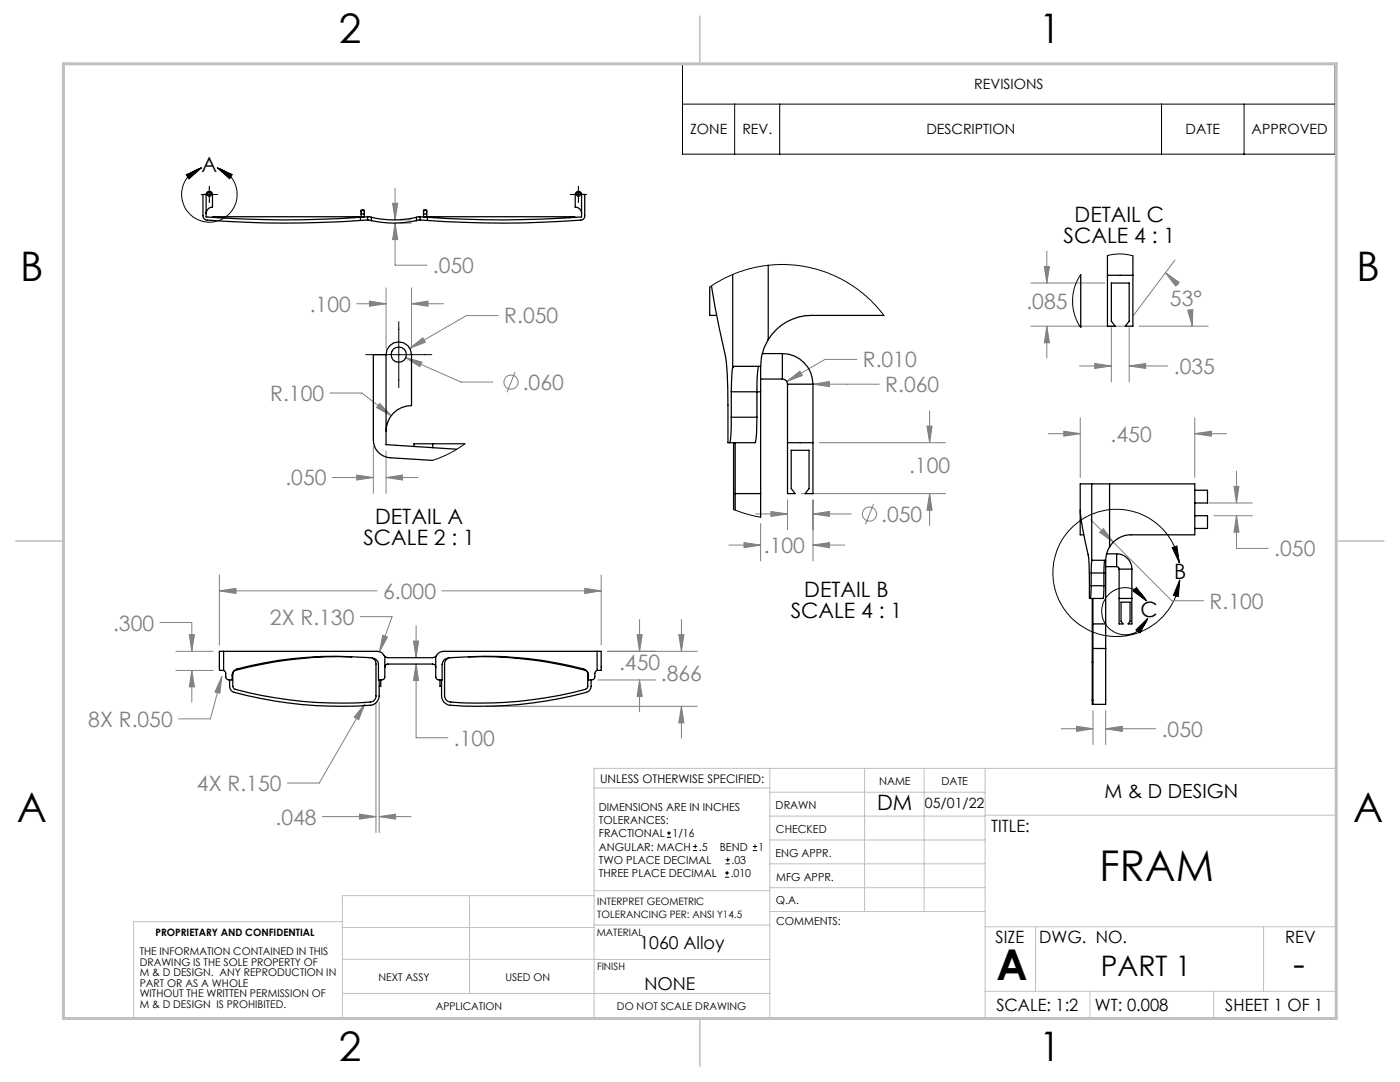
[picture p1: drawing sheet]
<svg xmlns="http://www.w3.org/2000/svg" width="279mm" height="216mm" viewBox="0 0 279 216" stroke-linecap="round" stroke-linejoin="round" font-family="sans-serif">
<g fill="none" stroke="#808080" stroke-width=".2">
<path d="M78.8 37.5v6.4M77 57.4v12.1M78.4 40.6h1l-.6 3.3zM78.8 44.5l.6 3.3h-1zM78.8 44.5v8.4h6.4M79.9 44.5h2.1M79.9 43.9h2.1M82.1 57.4v12.1M205.7 56.5h14.8M208.4 53.2h1l-.5 3.3zM208.9 50.1v6.4M232.6 54.4l2.7 1.9-.7 .8z"/>
<path d="M232.6 54.4l1.3 1.2 1.2 1.3M234.5 51.9l-8.4 11.2M65.9 78.4h6.3l5.9 4.5M71.2 60.6h5.8M73.7 60.1l3.3 .5-3.3 .5zM81 71.4l3.2 .8-.4 1zM81 71.4l11 4.8h6.4M81.8 69.5l2.6-2.1 .5 .9zM82.1 60.6l3.3-.5v1zM82.1 60.6h6.4M99.4 63h-6.3l-11.3 6.5M102.8 74.2l-1.6 4.1"/>
<path d="M157 76.1l2.6-2.1 .5 .9zM162.2 76.7l3.3-.6v1.1zM162.2 76.7h13.3M171 71.7h-6.4l-7.6 4.4M205.7 65.1h19.1M208.9 65.1l.5 3.3h-1zM208.9 65.1v6.3M215.4 73h6.4M218.5 72.5l3.3 .5-3.3 .5zM221.8 65.4v10.8M225.4 73l3.2-.5v1zM225.4 65.4v10.8"/>
<path d="M225.4 73h7.7M227.4 65.1h13.7M237 61.9l1.1-.1-.2 3.3zM237.6 61.9l.3 3.2M66.3 95.3h8.2M71.2 94.8l3.3 .5-3.3 .5zM74.5 89v9.5M75.8 80.5l2.3 2.4-3-1.6zM77 95.3l3.3-.5v1zM77 90v8.5M77 95.3h6.4M157.2 99.8v5.9"/>
<path d="M159.9 98.5h28.8M162.2 99.8v12.1M163.5 88.3h25.2M185 85h1l-.5 3.3zM185.5 98.5l.5 3.3h-1zM185.5 82v6.3M185.5 98.5v6.3M209.2 86.5h6.4M212.3 86l3.3 .5-3.3 .5zM215.6 83.4v11.9M238.4 86.5l3.4-.5v1zM238.4 83.4v11.9"/>
<path d="M238.4 86.5h6.4M246.3 97h1l-.5 3.4zM246.8 94v6.4M43.8 117.9l3.3-.5v1zM43.8 114.7v14M43.8 117.9h31.5M88.2 117.9h31.8M116.7 117.4l3.3 .5-3.3 .5zM120 114.7v14M145.5 108.8h6.3M148.5 108.3l3.3 .5-3.3 .5zM150.8 102.6h6.4"/>
<path d="M151.8 104.5v7.4M153.8 102.1l3.4 .5-3.4 .4zM162.2 102.6l3.3-.5v.9zM162.2 108.8l3.3-.5v1zM162.2 102.6h7.7M162.2 108.8h6.4M174.3 100.6l-1.6 4M217.7 103.7l16.2 16.2h6.3M219.5 106.2l.7-.7 2 2.7zM241.3 100.4h8.6M242.3 102.9h7.6M246.8 102.9l.5 3.3h-1z"/>
<path d="M246.8 102.9v6.5h6.3M31.9 124.2h6.4v5.8M35.1 130h7.4M35.1 133.8h7.4M37.8 126.6h1l-.5 3.4zM38.3 133.8l.5 3.3h-1zM38.3 133.8v6.3M44.3 135l-.4 3.3-1-.2zM44.3 135l-2.3 8.4h-6.4M71.9 123h6.3l-2.5 7M76.4 126.8l.9 .3-1.6 2.9zM82.5 127.9h1l-.5 3.3z"/>
<path d="M83 132.5l.5 3.3h-1zM83 132.5v14.7h6.4M83 124.9v6.3M119.3 135.7h11.5M121.2 130h18M127.1 126.6h1.1l-.6 3.4zM127.6 135.7l.6 3.3h-1.1zM127.6 123.6v6.4M127.6 135.7v6.3M135.5 126.6h1l-.5 3.4zM136 123.6v6.4M72.8 140.5l-1.2 3.1-.9-.5z"/>
<path d="M72.8 140.5l-9.1 15.7h-6.3M75 140.1v26M75.7 140.1v26M97 140.9h42.2M136 140.9l.5 3.4h-1zM136 140.9v6.4M211.8 145.4h6.3M214.8 144.9l3.3 .5-3.3 .5zM218.1 141.8v6.8M220.7 145.4l3.3-.5v1zM220.7 141.8v6.8M220.7 145.4h9.9"/>
<path d="M64.3 162.9h10.7M71.8 162.5l3.2 .4-3.2 .5zM75.7 162.9l3.3-.4v.9zM75.7 162.9h6.3"/>
<circle cx="102" cy="76.2" r="1.41"/>
<circle cx="173.5" cy="102.6" r="1.42"/>
</g>
<g fill="none" stroke="#000" stroke-width=".2">
<path d="M136.2 12.7h130.3v18.1h-130.3zM37.1 34.9l3.1-1.4-2.5 2.2zM40.1 38.8h3.3M40.2 33.5a5.5 5.5 0 0 0-2.9 8.5 5.5 5.5 0 0 0 9 0 5.5 5.5 0 0 0-3-8.5M41.8 37.1v3.3M43.3 33.5l3.1 1.3-.6 .9zM113.8 38.8h3.3M115.4 37.1v3.3M136.2 20.8h130.3M146.6 20.8v10M155.6 20.8v10M231.8 20.8v10"/>
<path d="M248.3 20.8v10M73 70.8h13.2M79.6 64.2v13.2M226.1 117.9l.7-.7 2 2.7zM228.8 119.9a4.7 4.7 0 0 0-7.3-1.5 4.7 4.7 0 0 0 .5 7.5 4.7 4.7 0 0 0 7.1-2.5M233.9 109.3l1-.4 .4 3.4zM235.3 112.3a12.7 12.7 0 0 0-19.7-8.4 12.7 12.7 0 0 0 .7 21.4 12.7 12.7 0 0 0 19.1-9.6M235.4 115.7l-.2 3.3-1-.2zM226.7 125.7l2.4-2.3-1.6 2.9zM133.1 167.1h.8M133.1 166.2h.8M133.5 165.8v.9"/>
<path d="M138.3 169.7h.8M138.3 168.9h.8M138.7 168.5v.8M144.7 175h.8M144.7 174.2h.8M144.8 172.4h.9M144.8 171.6h.9M145.1 173.8v.8M145.2 171.1v.9M150.2 169.7h.9M150.2 168.9h.9M150.7 168.5v.8"/>
</g>
<g fill="none" stroke="#c0c0c0" stroke-width=".2">
<path d="M118.6 157.2h35M153.6 153.3v49.9M153.6 158.1h43M172.5 153.3v28.6M184.4 153.3v28.6M196.6 153.3v49.9M93.7 178.7v19.5M118.6 178.7h-50.3v24.5M118.6 177.7h35M153.6 162.8h43M153.6 177.1h43M153.6 167.6h43"/>
<path d="M153.6 172.4h43M196.6 162.7h70.1M68.3 183.9h-41.6v19.3h240v-49.9h-148.1v49.9M68.3 198.2h85.3M68.3 191.4l85.3 .1M68.3 185.1h50.3M118.6 184.6h35M153.6 181.9h43M196.6 184.9h70.1M196.6 197.8h70.1M206.7 184.9v12.9M217.5 197.8v5.4"/>
<path d="M242.2 197.8v5.4M252.2 184.9v12.9"/>
</g>
<path d="M139.7 3.2v9.5M3.1 107.9h9.6M266.7 107.9h9.5M139.7 203.2v9.6" fill="none" stroke="#c0c0c0" stroke-width=".3"/>
<path d="M12.7 12.7h254v190.5h-254z" fill="none" stroke="#c0c0c0" stroke-width=".6"/>
<path d="M37.1 34.9l3.1-1.4-2.5 2.2zM43.3 33.5l3.1 1.3-.6 .9zM233.9 109.3l1-.4 .4 3.4zM235.4 115.7l-.2 3.3-1-.2zM226.1 117.9l.7-.7 2 2.7zM226.7 125.7l2.4-2.3-1.6 2.9z" fill="#000"/>
<path d="M43.8 117.9l3.3-.5v1zM116.7 117.4l3.3 .5-3.3 .5zM82.5 127.9h1l-.5 3.3zM83 132.5l.5 3.3h-1zM76.4 126.8l-.7 3.2 1.6-2.9zM44.3 135l-1.4 3.1 1 .2zM127.1 126.6h1.1l-.6 3.4zM127.6 135.7l.6 3.3h-1.1zM135.5 126.6h1l-.5 3.4zM136 140.9l.5 3.4h-1zM72.8 140.5l-2.1 2.6 .9 .5zM71.8 162.5l3.2 .4-3.2 .5zM75.7 162.9l3.3-.4v.9zM37.8 126.6h1l-.5 3.4zM38.3 133.8l.5 3.3h-1zM78.8 44.5l.6 3.3h-1zM78.4 40.6h1l-.6 3.3zM81.8 69.5l3.1-1.2-.5-.9zM82.1 60.6l3.3-.5v1zM73.7 60.1l3.3 .5-3.3 .5zM81 71.4l2.8 1.8 .4-1zM75.8 80.5l-.7 .8 3 1.6zM77 95.3l3.3-.5v1zM71.2 94.8l3.3 .5-3.3 .5zM246.3 97h1l-.5 3.4zM246.8 102.9l.5 3.3h-1zM214.8 144.9l3.3 .5-3.3 .5zM220.7 145.4l3.3-.5v1zM219.5 106.2l2.7 2-2-2.7zM212.3 86l3.3 .5-3.3 .5zM238.4 86.5l3.4-.5v1zM153.8 102.1l3.4 .5-3.4 .4zM162.2 102.6l3.3-.5v.9zM162.2 76.7l3.3 .5v-1.1zM157 76.1l3.1-1.2-.5-.9zM185 85h1l-.5 3.3zM185.5 98.5l.5 3.3h-1zM148.5 108.3l3.3 .5-3.3 .5zM162.2 108.8l3.3-.5v1zM208.4 53.2h1l-.5 3.3zM208.9 65.1l.5 3.3h-1zM218.5 72.5l3.3 .5-3.3 .5zM225.4 73l3.2-.5v1zM237 61.9l1.1-.1-.2 3.3zM232.6 54.4l2.7 1.9-.7 .8z" fill="#808080"/>
<g fill="none" stroke="#000" stroke-width=".25">
<path d="M41.1 38.8v4.5a210.3 210.3 0 0 0 30.8 .1M41.1 38.8h-.6v4.2a.91 .91 0 0 0 .8 .9 207.4 207.4 0 0 0 30.6 .1M41.1 38.8a.63 .63 0 0 1 .7-.6 .63 .63 0 0 1 .6 .6v2.5a1.26 1.26 0 0 0-1.3 1.3M116.1 38.8v4.5a209.9 209.9 0 0 1-30.8 .1M116.1 38.8h.6v4.2a.84 .84 0 0 1-.8 .9 207.4 207.4 0 0 1-30.6 .1M116.1 38.8a.63 .63 0 0 0-.7-.6 .63 .63 0 0 0-.6 .6v2.5a1.21 1.21 0 0 1 1.3 1.3M43.5 43.3h27.1M43.5 43.3h-1v.1M43.5 43.3v.2M70.6 43.3h1.8M70.6 43.3v.1M71.9 43.4v.6"/>
<path d="M72.1 42.3v.4M72.1 42.3a.32 .32 0 0 1 .3-.4 .32 .32 0 0 1 .3 .4M72.1 42.7h.6M72.1 42.3v-.4h.6v.4M72.1 42.7v.6M72.7 42.3v.4M72.7 42.7v.6M73.3 43.3l-1.4 .1M73.3 43.9l-1.4 .1M73.3 43.3l.8 .1M73.3 43.9l.8 .1M73.3 43.3v.6"/>
<path d="M74.1 43.4a19.4 19.4 0 0 0 9 0M74.1 44a20.7 20.7 0 0 0 9 0M74.1 43.4v.6M83.1 43.4v.6M83.9 43.3l1.4 .1M83.9 43.9l1.4 .1M83.9 43.9l-.8 .1M83.9 43.3l-.8 .1M83.9 43.3v.6M84.5 42.3v.4M84.5 42.3a.32 .32 0 0 1 .3-.4 .32 .32 0 0 1 .4 .4M84.5 42.7h.7"/>
<path d="M84.5 42.3v-.4h.7v.4M84.5 42.7v.6M85.2 42.3v.4M85.2 42.7v.6M85.3 43.4v.6M86.6 43.3h27.1M86.6 43.3h-1.8M86.6 43.3v.1M113.7 43.3h1v.1M113.7 43.3v.2M141.6 57.3v5.6h1.2M142 57a163.2 163.2 0 0 0 2.8 14 62.7 62.7 0 0 1 .5 9.9v7.4h.3"/>
<path d="M146.2 54.8v18.5M153.3 52.9v14.9M215.7 54.8v10.5M221 51v14.1h1.6l-.8-1v-7.6h3.6v7.6l-.8 1h1.5v-14.1M221 54.9h5.1M77 70.8h-2.5v17a3.6 3.6 0 0 0 3.3 3.5l8.5 .6M77 70.8a2.54 2.54 0 0 1 2.6-2.6 2.54 2.54 0 0 1 2.5 2.6v10.1a5.1 5.1 0 0 0-5.1 5.1M77 70.8v17.9l14.2 .9M145.9 78.2h5.9M145.9 78.2v5.1M146.2 73.3l-.3 4.9M151.4 73.1l-.3 2.4v7.8"/>
<path d="M151.8 73.1h-4a2.11 2.11 0 0 0-1.6 .2M151.8 73.1v5.1M151.8 75.6h4.3M151.8 78.2v20.3M152.2 70.6h3.9M153.3 67.8l-.8 1.6-.5 1.7-.2 2M156.1 75.6a1.02 1.02 0 0 1 1.1 1.1M156.1 70.6a6.1 6.1 0 0 1 6.1 6.1M156.1 70.6v5M157.2 76.7h5M157.2 76.7v21.8h1.5l-.8-1v-7.6h3.6v7.6l-.8 1h1.5v-21.8M176.4 62.9h-14.4a10.1 10.1 0 0 0-8.7 4.9"/>
<path d="M215.5 65.1h.2M86.4 88.5h-3.8v.6M86.4 88.5v.9M86.4 88.5h6.4M145.9 83.3v1a11.3 11.3 0 0 1-.3 4M145.9 83.3h5.2M146.4 88.3v13.4M146.7 98.5v3.3M146.7 98.5h5.1M146.7 88.3v10.2M151.1 83.3l-.1 3.1-.3 1.9h-5.1M151.8 98.5v4.7"/>
<path d="M157.2 88.3h5M217.9 96.6h3.5M217.9 96.6h-2.3v10.1h.6M217.9 96.6v15.3M221.4 96.6h17v10.1h-12.7a5 5 0 0 0-4.3 2.4M221.4 96.6v12.5M238.4 97.8h2.6v2.6h-2.6M215.6 101.8a59.9 59.9 0 0 0 1.7 9.6l.1 8h.2M217.8 116.9l-.2 2.5M217.8 114.3h2.9M217.8 114.3v2.6M217.8 116.9h2.5"/>
<path d="M217.9 111.9l-.1 2.4M218 119.4v12.7M218.1 119.4v5.1M220.3 116.9l-.2 2.5h-2.5M220.5 111.8l-.2 2v3.1M220.7 111.8h-2.7l-.1 .1M220.7 111.8v2.5M220.7 113.1h2.1M220.7 114.3v10.2M220.9 110.5h1.9M221.4 109.1l-.6 1.7-.1 1M222.8 113.1h.3l.2 .5"/>
<path d="M222.8 110.5a3 3 0 0 1 3.1 3.1M222.8 110.5v2.6M223.3 113.6h2.6M223.3 113.6v10.9h.8l-.4-.5v-3.8h1.8v3.8l-.4 .5h.8v-10.9M223.3 119.4h2.6M238.4 102.9h2.6v2.5h-2.6M44.6 130h30.6a1.68 1.68 0 0 1 1.6 1M44.6 130h-.8v3.8h.8M44.6 130v3.8M45.8 135.7v1.2a1.25 1.25 0 0 0 .9 1.2 81.1 81.1 0 0 0 27.6 2.6l.8-.6 .5-.9 .1-3.5M70.2 131.1l4.1 .2M70.2 131.1a72.3 72.3 0 0 0-23.3 2.6 1.75 1.75 0 0 0-.6 2 1.02 1.02 0 0 1-1.3-.7v-.8l-.4-.4"/>
<path d="M70.2 131.1a76.1 76.1 0 0 0-23.5 2.8l-.2 .5v2.5l.2 .5a77.8 77.8 0 0 0 27.6 2.6l.6-.5 .1-.4v-6.6a1.19 1.19 0 0 0-.7-1.2M76 135.7v1.2h-.3M76.8 133.1l.1-.3 .4-.3h9l.4 .1 .3 .5M76.8 131l.6 .2h9l.6-.2M76.8 131v4a.88 .88 0 0 1-1.3 .7v-3.1a1.27 1.27 0 0 0-1.2-1.3M87 131v4a.91 .91 0 0 0 1.2 .7v-3.1a1.26 1.26 0 0 1 1.3-1.3M87.8 135.7v1.2h.3M88.1 135.7v3.2a1.87 1.87 0 0 0 1.8 1.8 79.2 79.2 0 0 0 27.5-2.7l.5-.7 .1-1.6M93.6 131.1a72.3 72.3 0 0 1 23.2 2.6 1.75 1.75 0 0 1 .6 2 .99 .99 0 0 0 1.3-.7v-.8l.5-.4M93.6 131.1l-4.1 .2M93.6 131.1a76.1 76.1 0 0 1 23.5 2.8l.2 .4v2.7l-.2 .4a77.5 77.5 0 0 1-27.6 2.6l-.6-.5-.2-.6v-6.4a1.29 1.29 0 0 1 .8-1.2M119.2 130h-30.6a1.79 1.79 0 0 0-1.6 1"/>
<path d="M119.2 130h.8v3.8h-.8M119.2 130v3.8M218 132.1v7.6M218 132.1h.1M218 139.7h.1M218.1 124.5v4.9M218.1 129.4v11.1M218.1 129.4h2.6M218.1 124.5h2.6M220.7 124.5v4.9M220.7 129.4v11.1h-2.7v-.8"/>
<circle cx="41.8" cy="38.8" r=".38"/>
<circle cx="115.5" cy="38.8" r=".38"/>
<circle cx="79.6" cy="70.8" r="1.53"/>
</g>
<path d="M141.6 57.3l3.3-1.9 2.5-1.1 2.1-.7 3-.6 2.1-.2h2.2l2.9 .2 1.8 .3 2.9 .9 4.2 1.9 2.4 1.5 1.9 1.5 2 2 1.5 1.8M215.7 54.8l-1.1 2.2-.5 2.4v1.5l.2 1.3 .6 1.8 .8 1.3M221 51l2.7-.3 2.4 .3M92.8 88.5l-3.3 2.1-3.2 1.3M146.4 101.7l2.4 .8 3 .7" fill="none" stroke="#000" stroke-width=".2"/>
<g font-size="8.5">
<text x="219.4" y="175.8">FRAM</text>
<text x="198.9" y="195.5">A</text>
</g>
<g font-size="8.1">
<text x="67.6" y="8.5">2</text>
<text x="207.3" y="8.5">1</text>
<text x="4" y="56.1">B</text>
<text x="270.7" y="56.1">B</text>
<text x="3.3" y="164.1">A</text>
<text x="270" y="164.1">A</text>
<text x="67.6" y="211.7">2</text>
<text x="207.3" y="211.7">1</text>
</g>
<text font-size="7.1" x="258.1" y="194.7">-</text>
<text font-size="5.6" x="219.7" y="194.7">PART 1</text>
<g font-size="4.2">
<text x="40.2" y="34.4">A</text>
<text x="214.5" y="44.2">DETAIL C</text>
<text x="212.3" y="48.4">SCALE 4 : 1</text>
<text x="74.9" y="104.6">DETAIL A</text>
<text x="72.5" y="108.8">SCALE 2 : 1</text>
<text x="160.5" y="119.2">DETAIL B</text>
<text x="234.3" y="115.5">B</text>
<text x="157.8" y="123.4">SCALE 4 : 1</text>
<text x="227.6" y="123.1">C</text>
<text x="175" y="161.6">DM</text>
</g>
<g font-size="4.2" fill="#808080">
<text x="86.4" y="54.5">.050</text>
<text x="61.8" y="62.2">.100</text>
<text x="100.6" y="64.5">R.050</text>
<text x="204.8" y="61.7">.085</text>
<text x="233.5" y="61">53°</text>
<text x="104.3" y="77.8">.060</text>
<text x="172.2" y="73.3">R.010</text>
<text x="234.3" y="74.6">.035</text>
<text x="53.9" y="80">R.100</text>
<text x="176.7" y="78.2">R.060</text>
<text x="221.6" y="88.1">.450</text>
<text x="181.4" y="94.3">.100</text>
<text x="57" y="96.9">.050</text>
<text x="175.9" y="104.1">.050</text>
<text x="152.4" y="110.4">.100</text>
<text x="254.3" y="111">.050</text>
<text x="76.5" y="119.5">6.000</text>
<text x="22.6" y="125.8">.300</text>
<text x="53.9" y="124.6">2X R.130</text>
<text x="241.4" y="121.5">R.100</text>
<text x="123.6" y="133.8">.450</text>
<text x="131.9" y="135.9">.866</text>
<text x="17.6" y="145">8X R.050</text>
<text x="90.6" y="148.8">.100</text>
<text x="231.9" y="147">.050</text>
<text x="39.3" y="157.8">4X R.150</text>
<text x="55" y="164.5">.048</text>
</g>
<text font-size="3.9" x="220.4" y="159.2">M &amp; D DESIGN</text>
<g font-size="3.5">
<text x="127.6" y="189.3">1060 Alloy</text>
<text x="128.6" y="197.5">NONE</text>
</g>
<g font-size="3.4">
<text x="197.8" y="166">TITLE:</text>
<text x="198.7" y="188.1">SIZE</text>
<text x="207.4" y="188.1">DWG. NO.</text>
<text x="256.5" y="188.2">REV</text>
<text x="198.8" y="201.7">SCALE: 1:2</text>
<text x="218.5" y="201.7">WT: 0.008</text>
<text x="244.5" y="201.7">SHEET 1 OF 1</text>
</g>
<g font-size="2.8">
<text x="194.4" y="17.8">REVISIONS</text>
<text x="137.7" y="26.8">ZONE</text>
<text x="148.1" y="26.8">REV.</text>
<text x="184.9" y="26.8">DESCRIPTION</text>
<text x="236.6" y="26.8">DATE</text>
<text x="249.8" y="26.8">APPROVED</text>
<text x="184.6" y="161.3">05/01/22</text>
</g>
<text font-size="2.4" x="119.8" y="156.2">UNLESS OTHERWISE SPECIFIED:</text>
<g font-size="2.2">
<text x="119.5" y="161.8">DIMENSIONS ARE IN INCHES</text>
<text x="154.8" y="161.4">DRAWN</text>
<text x="175.4" y="156.6">NAME</text>
<text x="187.9" y="156.7">DATE</text>
<text x="119.5" y="164.4">TOLERANCES:</text>
<text x="119.5" y="167.1">FRACTIONAL</text>
<text x="134.2" y="167.1">1/16</text>
<text x="154.9" y="166.3">CHECKED</text>
<text x="119.5" y="172.4">TWO PLACE DECIMAL</text>
<text x="119.5" y="169.7">ANGULAR: MACH</text>
<text x="139.5" y="169.7">.5</text>
<text x="143.6" y="169.7">BEND</text>
<text x="146" y="172.4">.03</text>
<text x="151.4" y="169.7">1</text>
<text x="154.8" y="170.9">ENG APPR.</text>
<text x="119.5" y="175">THREE PLACE DECIMAL</text>
<text x="145.8" y="175">.010</text>
<text x="154.9" y="175.7">MFG APPR.</text>
<text x="154.9" y="180.4">Q.A.</text>
<text x="154.9" y="184.6">COMMENTS:</text>
</g>
<g font-size="2.1">
<text x="27.9" y="190.5">THE INFORMATION CONTAINED IN THIS</text>
<text x="27.9" y="192.7">DRAWING IS THE SOLE PROPERTY OF</text>
<text x="27.9" y="194.8">M &amp; D DESIGN. ANY REPRODUCTION IN</text>
<text x="27.9" y="196.9">PART OR AS A WHOLE</text>
<text x="75.5" y="195.7">NEXT ASSY</text>
<text x="100.9" y="195.7">USED ON</text>
<text x="27.9" y="199">WITHOUT THE WRITTEN PERMISSION OF</text>
<text x="27.9" y="201.1">M &amp; D DESIGN IS PROHIBITED.</text>
<text x="86.9" y="201.5">APPLICATION</text>
<text x="123.1" y="201.6">DO NOT SCALE DRAWING</text>
</g>
<g font-size="2">
<text x="119.2" y="180.6">INTERPRET GEOMETRIC</text>
<text x="119.2" y="183.1">TOLERANCING PER: ANSI Y14.5</text>
<text x="31" y="186.7">PROPRIETARY AND CONFIDENTIAL</text>
<text x="119.1" y="186.7">MATERIAL</text>
<text x="119.1" y="193.5">FINISH</text>
</g>
</svg>
